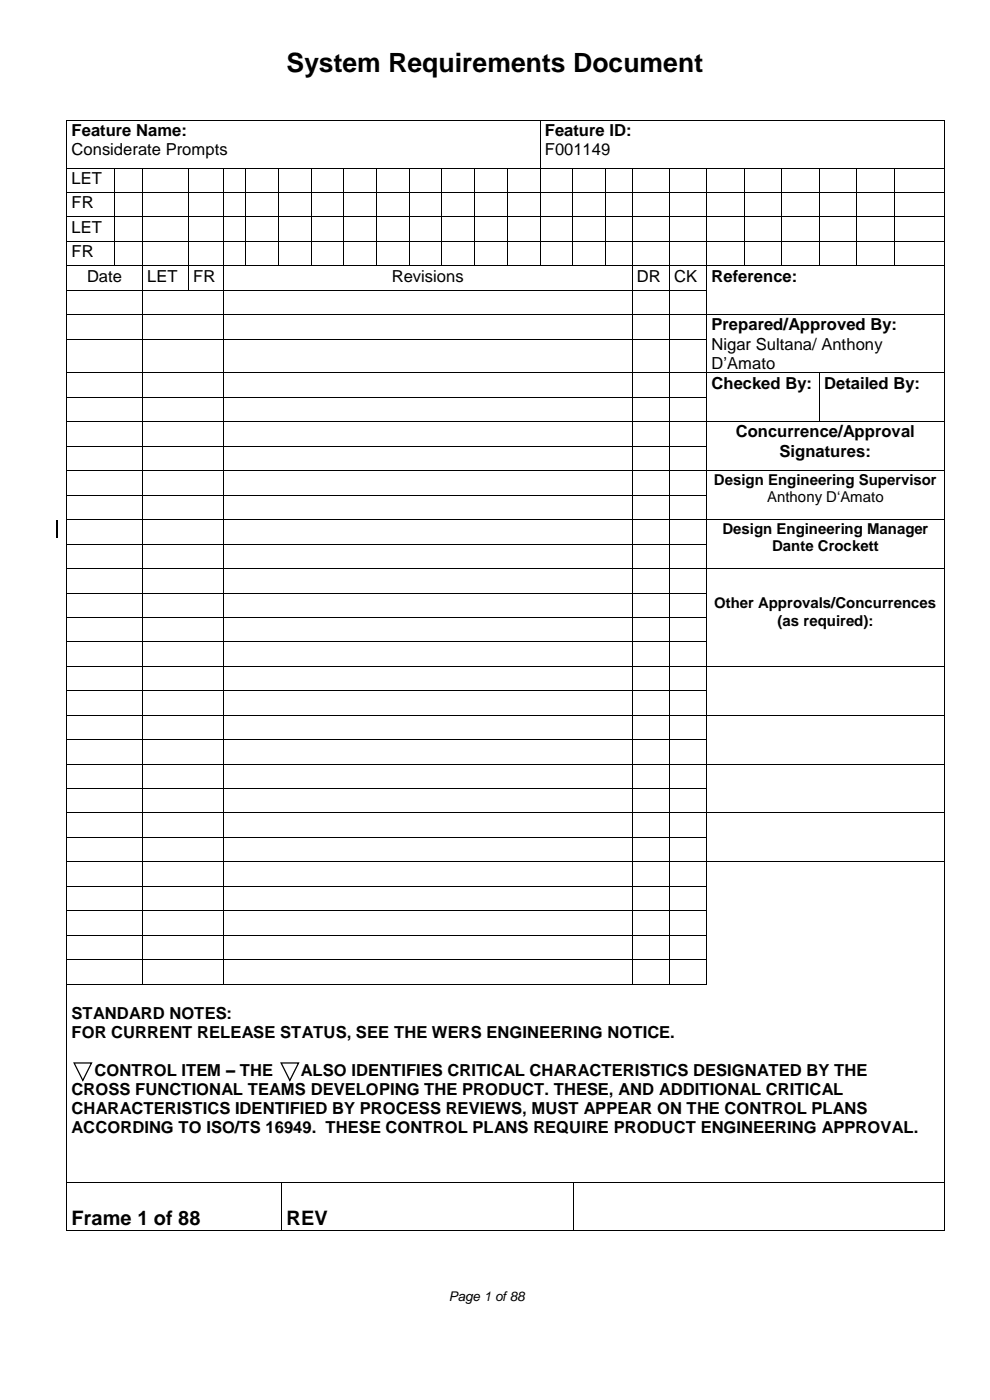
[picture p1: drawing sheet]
<svg xmlns="http://www.w3.org/2000/svg" width="210mm" height="297mm" viewBox="0 0 210 297" stroke-linecap="round" stroke-linejoin="round" font-family="sans-serif">
<g fill="#000">
<path d="M14.1 25.4h.2v.2h-.2z" fill-rule="evenodd"/>
<path d="M14.1 25.4h.2v.2h-.2z" fill-rule="evenodd"/>
<path d="M14.1 35.6h.2v.1h-.2z" fill-rule="evenodd"/>
<path d="M24.3 35.6h.2v.1h-.2z" fill-rule="evenodd"/>
<path d="M30.1 35.6h.2v.1h-.2z" fill-rule="evenodd"/>
<path d="M39.9 35.6h.2v.1h-.2z" fill-rule="evenodd"/>
<path d="M47.3 35.6h.2v.1h-.2z" fill-rule="evenodd"/>
<path d="M52.1 35.6h.1v.1h-.1z" fill-rule="evenodd"/>
<path d="M59 35.6h.2v.1h-.2z" fill-rule="evenodd"/>
<path d="M65.9 35.6h.2v.1h-.2z" fill-rule="evenodd"/>
<path d="M72.9 35.6h.1v.1h-.1z" fill-rule="evenodd"/>
<path d="M79.8 35.6h.2v.1h-.2z" fill-rule="evenodd"/>
<path d="M86.8 35.6h.1v.1h-.1z" fill-rule="evenodd"/>
<path d="M93.7 35.6h.1v.1h-.1z" fill-rule="evenodd"/>
<path d="M100.6 35.6h.2v.1h-.2z" fill-rule="evenodd"/>
<path d="M107.6 35.6h.1v.1h-.1z" fill-rule="evenodd"/>
<path d="M114.5 25.4h.2v.2h-.2z" fill-rule="evenodd"/>
<path d="M114.5 35.6h.2v.1h-.2z" fill-rule="evenodd"/>
<path d="M121.4 35.6h.2v.1h-.2z" fill-rule="evenodd"/>
<path d="M128.3 35.6h.2v.1h-.2z" fill-rule="evenodd"/>
<path d="M134 35.6h.2v.1h-.2z" fill-rule="evenodd"/>
<path d="M141.9 35.6h.2v.1h-.2z" fill-rule="evenodd"/>
<path d="M149.9 35.6h.2v.1h-.2z" fill-rule="evenodd"/>
<path d="M157.8 35.6h.2v.1h-.2z" fill-rule="evenodd"/>
<path d="M165.8 35.6h.1v.1h-.1z" fill-rule="evenodd"/>
<path d="M173.7 35.6h.2v.1h-.2z" fill-rule="evenodd"/>
<path d="M181.7 35.6h.2v.1h-.2z" fill-rule="evenodd"/>
<path d="M189.7 35.6h.1v.1h-.1z" fill-rule="evenodd"/>
<path d="M200.2 25.4h.2v.2h-.2z" fill-rule="evenodd"/>
<path d="M200.2 25.4h.2v.2h-.2z" fill-rule="evenodd"/>
<path d="M200.2 35.6h.2v.1h-.2z" fill-rule="evenodd"/>
<path d="M14.1 40.8h.2v.1h-.2z" fill-rule="evenodd"/>
<path d="M14.1 45.9h.2v.2h-.2z" fill-rule="evenodd"/>
<path d="M14.1 51.1h.2v.2h-.2z" fill-rule="evenodd"/>
<path d="M14.1 56.3h.2v.2h-.2z" fill-rule="evenodd"/>
<path d="M24.3 40.8h.2v.1h-.2z" fill-rule="evenodd"/>
<path d="M24.3 45.9h.2v.2h-.2z" fill-rule="evenodd"/>
<path d="M24.3 51.1h.2v.2h-.2z" fill-rule="evenodd"/>
<path d="M24.3 56.3h.2v.2h-.2z" fill-rule="evenodd"/>
<path d="M30.1 40.8h.2v.1h-.2z" fill-rule="evenodd"/>
<path d="M30.1 45.9h.2v.2h-.2z" fill-rule="evenodd"/>
<path d="M30.1 51.1h.2v.2h-.2z" fill-rule="evenodd"/>
<path d="M30.1 56.3h.2v.2h-.2z" fill-rule="evenodd"/>
<path d="M39.9 40.8h.2v.1h-.2z" fill-rule="evenodd"/>
<path d="M39.9 45.9h.2v.2h-.2z" fill-rule="evenodd"/>
<path d="M39.9 51.1h.2v.2h-.2z" fill-rule="evenodd"/>
<path d="M39.9 56.3h.2v.2h-.2z" fill-rule="evenodd"/>
<path d="M47.3 40.8h.2v.1h-.2z" fill-rule="evenodd"/>
<path d="M47.3 45.9h.2v.2h-.2z" fill-rule="evenodd"/>
<path d="M47.3 51.1h.2v.2h-.2z" fill-rule="evenodd"/>
<path d="M47.3 56.3h.2v.2h-.2z" fill-rule="evenodd"/>
<path d="M52.1 40.8h.1v.1h-.1z" fill-rule="evenodd"/>
<path d="M52.1 45.9h.1v.2h-.1z" fill-rule="evenodd"/>
<path d="M52.1 51.1h.1v.2h-.1z" fill-rule="evenodd"/>
<path d="M52.1 56.3h.1v.2h-.1z" fill-rule="evenodd"/>
<path d="M59 40.8h.2v.1h-.2z" fill-rule="evenodd"/>
<path d="M59 45.9h.2v.2h-.2z" fill-rule="evenodd"/>
<path d="M59 51.1h.2v.2h-.2z" fill-rule="evenodd"/>
<path d="M59 56.3h.2v.2h-.2z" fill-rule="evenodd"/>
<path d="M65.9 40.8h.2v.1h-.2z" fill-rule="evenodd"/>
<path d="M65.9 45.9h.2v.2h-.2z" fill-rule="evenodd"/>
<path d="M65.9 51.1h.2v.2h-.2z" fill-rule="evenodd"/>
<path d="M65.9 56.3h.2v.2h-.2z" fill-rule="evenodd"/>
<path d="M72.9 40.8h.1v.1h-.1z" fill-rule="evenodd"/>
<path d="M72.9 45.9h.1v.2h-.1z" fill-rule="evenodd"/>
<path d="M72.9 51.1h.1v.2h-.1z" fill-rule="evenodd"/>
<path d="M72.9 56.3h.1v.2h-.1z" fill-rule="evenodd"/>
<path d="M79.8 40.8h.2v.1h-.2z" fill-rule="evenodd"/>
<path d="M79.8 45.9h.2v.2h-.2z" fill-rule="evenodd"/>
<path d="M79.8 51.1h.2v.2h-.2z" fill-rule="evenodd"/>
<path d="M79.8 56.3h.2v.2h-.2z" fill-rule="evenodd"/>
<path d="M86.8 40.8h.1v.1h-.1z" fill-rule="evenodd"/>
<path d="M86.8 45.9h.1v.2h-.1z" fill-rule="evenodd"/>
<path d="M86.8 51.1h.1v.2h-.1z" fill-rule="evenodd"/>
<path d="M86.8 56.3h.1v.2h-.1z" fill-rule="evenodd"/>
<path d="M93.7 40.8h.1v.1h-.1z" fill-rule="evenodd"/>
<path d="M93.7 45.9h.1v.2h-.1z" fill-rule="evenodd"/>
<path d="M93.7 51.1h.1v.2h-.1z" fill-rule="evenodd"/>
<path d="M93.7 56.3h.1v.2h-.1z" fill-rule="evenodd"/>
<path d="M100.6 40.8h.2v.1h-.2z" fill-rule="evenodd"/>
<path d="M100.6 45.9h.2v.2h-.2z" fill-rule="evenodd"/>
<path d="M100.6 51.1h.2v.2h-.2z" fill-rule="evenodd"/>
<path d="M100.6 56.3h.2v.2h-.2z" fill-rule="evenodd"/>
<path d="M107.6 40.8h.1v.1h-.1z" fill-rule="evenodd"/>
<path d="M107.6 45.9h.1v.2h-.1z" fill-rule="evenodd"/>
<path d="M107.6 51.1h.1v.2h-.1z" fill-rule="evenodd"/>
<path d="M107.6 56.3h.1v.2h-.1z" fill-rule="evenodd"/>
<path d="M114.5 40.8h.2v.1h-.2z" fill-rule="evenodd"/>
<path d="M114.5 45.9h.2v.2h-.2z" fill-rule="evenodd"/>
<path d="M114.5 51.1h.2v.2h-.2z" fill-rule="evenodd"/>
<path d="M114.5 56.3h.2v.2h-.2z" fill-rule="evenodd"/>
<path d="M121.4 40.8h.2v.1h-.2z" fill-rule="evenodd"/>
<path d="M121.4 45.9h.2v.2h-.2z" fill-rule="evenodd"/>
<path d="M121.4 51.1h.2v.2h-.2z" fill-rule="evenodd"/>
<path d="M121.4 56.3h.2v.2h-.2z" fill-rule="evenodd"/>
<path d="M128.3 40.8h.2v.1h-.2z" fill-rule="evenodd"/>
<path d="M128.3 45.9h.2v.2h-.2z" fill-rule="evenodd"/>
<path d="M128.3 51.1h.2v.2h-.2z" fill-rule="evenodd"/>
<path d="M128.3 56.3h.2v.2h-.2z" fill-rule="evenodd"/>
<path d="M134 40.8h.2v.1h-.2z" fill-rule="evenodd"/>
<path d="M134 45.9h.2v.2h-.2z" fill-rule="evenodd"/>
<path d="M134 51.1h.2v.2h-.2z" fill-rule="evenodd"/>
<path d="M134 56.3h.2v.2h-.2z" fill-rule="evenodd"/>
<path d="M141.9 40.8h.2v.1h-.2z" fill-rule="evenodd"/>
<path d="M141.9 45.9h.2v.2h-.2z" fill-rule="evenodd"/>
<path d="M141.9 51.1h.2v.2h-.2z" fill-rule="evenodd"/>
<path d="M141.9 56.3h.2v.2h-.2z" fill-rule="evenodd"/>
<path d="M149.9 40.8h.2v.1h-.2z" fill-rule="evenodd"/>
<path d="M149.9 45.9h.2v.2h-.2z" fill-rule="evenodd"/>
<path d="M149.9 51.1h.2v.2h-.2z" fill-rule="evenodd"/>
<path d="M149.9 56.3h.2v.2h-.2z" fill-rule="evenodd"/>
<path d="M157.8 40.8h.2v.1h-.2z" fill-rule="evenodd"/>
<path d="M157.8 45.9h.2v.2h-.2z" fill-rule="evenodd"/>
<path d="M157.8 51.1h.2v.2h-.2z" fill-rule="evenodd"/>
<path d="M157.8 56.3h.2v.2h-.2z" fill-rule="evenodd"/>
<path d="M165.8 40.8h.1v.1h-.1z" fill-rule="evenodd"/>
<path d="M165.8 45.9h.1v.2h-.1z" fill-rule="evenodd"/>
<path d="M165.8 51.1h.1v.2h-.1z" fill-rule="evenodd"/>
<path d="M165.8 56.3h.1v.2h-.1z" fill-rule="evenodd"/>
<path d="M173.7 40.8h.2v.1h-.2z" fill-rule="evenodd"/>
<path d="M173.7 45.9h.2v.2h-.2z" fill-rule="evenodd"/>
<path d="M173.7 51.1h.2v.2h-.2z" fill-rule="evenodd"/>
<path d="M173.7 56.3h.2v.2h-.2z" fill-rule="evenodd"/>
<path d="M181.7 40.8h.2v.1h-.2z" fill-rule="evenodd"/>
<path d="M181.7 45.9h.2v.2h-.2z" fill-rule="evenodd"/>
<path d="M181.7 51.1h.2v.2h-.2z" fill-rule="evenodd"/>
<path d="M181.7 56.3h.2v.2h-.2z" fill-rule="evenodd"/>
<path d="M189.7 40.8h.1v.1h-.1z" fill-rule="evenodd"/>
<path d="M189.7 45.9h.1v.2h-.1z" fill-rule="evenodd"/>
<path d="M189.7 51.1h.1v.2h-.1z" fill-rule="evenodd"/>
<path d="M189.7 56.3h.1v.2h-.1z" fill-rule="evenodd"/>
<path d="M200.2 40.8h.2v.1h-.2z" fill-rule="evenodd"/>
<path d="M200.2 45.9h.2v.2h-.2z" fill-rule="evenodd"/>
<path d="M200.2 51.1h.2v.2h-.2z" fill-rule="evenodd"/>
<path d="M200.2 56.3h.2v.2h-.2z" fill-rule="evenodd"/>
<path d="M14.1 61.5h.2v.2h-.2z" fill-rule="evenodd"/>
<path d="M14.1 66.7h.2v.2h-.2z" fill-rule="evenodd"/>
<path d="M14.1 71.9h.2v.2h-.2z" fill-rule="evenodd"/>
<path d="M14.1 79h.2v.2h-.2z" fill-rule="evenodd"/>
<path d="M30.1 61.5h.2v.2h-.2z" fill-rule="evenodd"/>
<path d="M30.1 66.7h.2v.2h-.2z" fill-rule="evenodd"/>
<path d="M30.1 71.9h.2v.2h-.2z" fill-rule="evenodd"/>
<path d="M30.1 79h.2v.2h-.2z" fill-rule="evenodd"/>
<path d="M39.9 61.5h.2v.2h-.2z" fill-rule="evenodd"/>
<path d="M47.3 61.5h.2v.2h-.2z" fill-rule="evenodd"/>
<path d="M47.3 66.7h.2v.2h-.2z" fill-rule="evenodd"/>
<path d="M47.3 71.9h.2v.2h-.2z" fill-rule="evenodd"/>
<path d="M47.3 79h.2v.2h-.2z" fill-rule="evenodd"/>
<path d="M134 61.5h.2v.2h-.2z" fill-rule="evenodd"/>
<path d="M134 66.7h.2v.2h-.2z" fill-rule="evenodd"/>
<path d="M134 71.9h.2v.2h-.2z" fill-rule="evenodd"/>
<path d="M134 79h.2v.2h-.2z" fill-rule="evenodd"/>
<path d="M141.9 61.5h.2v.2h-.2z" fill-rule="evenodd"/>
<path d="M141.9 66.7h.2v.2h-.2z" fill-rule="evenodd"/>
<path d="M141.9 71.9h.2v.2h-.2z" fill-rule="evenodd"/>
<path d="M141.9 79h.2v.2h-.2z" fill-rule="evenodd"/>
<path d="M149.9 61.5h.2v.2h-.2z" fill-rule="evenodd"/>
<path d="M149.9 66.7h.2v.2h-.2z" fill-rule="evenodd"/>
<path d="M149.9 71.9h.2v.2h-.2z" fill-rule="evenodd"/>
<path d="M149.9 79h.2v.2h-.2z" fill-rule="evenodd"/>
<path d="M173.7 79h.2v.2h-.2z" fill-rule="evenodd"/>
<path d="M200.2 61.5h.2v.2h-.2z" fill-rule="evenodd"/>
<path d="M200.2 66.7h.2v.2h-.2z" fill-rule="evenodd"/>
<path d="M200.2 71.9h.2v.2h-.2z" fill-rule="evenodd"/>
<path d="M200.2 79h.2v.2h-.2z" fill-rule="evenodd"/>
<path d="M14.1 84.3h.2v.1h-.2z" fill-rule="evenodd"/>
<path d="M14.1 89.4h.2v.2h-.2z" fill-rule="evenodd"/>
<path d="M14.1 94.6h.2v.2h-.2z" fill-rule="evenodd"/>
<path d="M14.1 99.8h.2v.2h-.2z" fill-rule="evenodd"/>
<path d="M30.1 84.3h.2v.1h-.2z" fill-rule="evenodd"/>
<path d="M30.1 89.4h.2v.2h-.2z" fill-rule="evenodd"/>
<path d="M30.1 94.6h.2v.2h-.2z" fill-rule="evenodd"/>
<path d="M30.1 99.8h.2v.2h-.2z" fill-rule="evenodd"/>
<path d="M47.3 84.3h.2v.1h-.2z" fill-rule="evenodd"/>
<path d="M47.3 89.4h.2v.2h-.2z" fill-rule="evenodd"/>
<path d="M47.3 94.6h.2v.2h-.2z" fill-rule="evenodd"/>
<path d="M47.3 99.8h.2v.2h-.2z" fill-rule="evenodd"/>
<path d="M134 84.3h.2v.1h-.2z" fill-rule="evenodd"/>
<path d="M134 89.4h.2v.2h-.2z" fill-rule="evenodd"/>
<path d="M134 94.6h.2v.2h-.2z" fill-rule="evenodd"/>
<path d="M134 99.8h.2v.2h-.2z" fill-rule="evenodd"/>
<path d="M141.9 84.3h.2v.1h-.2z" fill-rule="evenodd"/>
<path d="M141.9 89.4h.2v.2h-.2z" fill-rule="evenodd"/>
<path d="M141.9 94.6h.2v.2h-.2z" fill-rule="evenodd"/>
<path d="M141.9 99.8h.2v.2h-.2z" fill-rule="evenodd"/>
<path d="M149.9 84.3h.2v.1h-.2z" fill-rule="evenodd"/>
<path d="M149.9 89.4h.2v.2h-.2z" fill-rule="evenodd"/>
<path d="M149.9 94.6h.2v.2h-.2z" fill-rule="evenodd"/>
<path d="M149.9 99.8h.2v.2h-.2z" fill-rule="evenodd"/>
<path d="M173.7 84.3h.2v.1h-.2z" fill-rule="evenodd"/>
<path d="M173.7 89.4h.2v.2h-.2z" fill-rule="evenodd"/>
<path d="M200.2 84.3h.2v.1h-.2z" fill-rule="evenodd"/>
<path d="M200.2 89.4h.2v.2h-.2z" fill-rule="evenodd"/>
<path d="M200.2 94.6h.2v.2h-.2z" fill-rule="evenodd"/>
<path d="M200.2 99.8h.2v.2h-.2z" fill-rule="evenodd"/>
<path d="M14.1 105h.2v.2h-.2z" fill-rule="evenodd"/>
<path d="M14.1 110.2h.2v.1h-.2z" fill-rule="evenodd"/>
<path d="M14.1 115.4h.2v.1h-.2z" fill-rule="evenodd"/>
<path d="M30.1 105h.2v.2h-.2z" fill-rule="evenodd"/>
<path d="M30.1 110.2h.2v.1h-.2z" fill-rule="evenodd"/>
<path d="M30.1 115.4h.2v.1h-.2z" fill-rule="evenodd"/>
<path d="M47.3 105h.2v.2h-.2z" fill-rule="evenodd"/>
<path d="M47.3 110.2h.2v.1h-.2z" fill-rule="evenodd"/>
<path d="M47.3 115.4h.2v.1h-.2z" fill-rule="evenodd"/>
<path d="M134 105h.2v.2h-.2z" fill-rule="evenodd"/>
<path d="M134 110.2h.2v.1h-.2z" fill-rule="evenodd"/>
<path d="M134 115.4h.2v.1h-.2z" fill-rule="evenodd"/>
<path d="M141.9 105h.2v.2h-.2z" fill-rule="evenodd"/>
<path d="M141.9 110.2h.2v.1h-.2z" fill-rule="evenodd"/>
<path d="M141.9 115.4h.2v.1h-.2z" fill-rule="evenodd"/>
<path d="M149.9 105h.2v.2h-.2z" fill-rule="evenodd"/>
<path d="M149.9 110.2h.2v.1h-.2z" fill-rule="evenodd"/>
<path d="M149.9 115.4h.2v.1h-.2z" fill-rule="evenodd"/>
<path d="M200.2 105h.2v.2h-.2z" fill-rule="evenodd"/>
<path d="M200.2 110.2h.2v.1h-.2z" fill-rule="evenodd"/>
<path d="M200.2 115.4h.2v.1h-.2z" fill-rule="evenodd"/>
<path d="M14.1 120.5h.2v.2h-.2z" fill-rule="evenodd"/>
<path d="M14.1 125.7h.2v.2h-.2z" fill-rule="evenodd"/>
<path d="M14.1 130.9h.2v.2h-.2z" fill-rule="evenodd"/>
<path d="M14.1 136.1h.2v.2h-.2z" fill-rule="evenodd"/>
<path d="M30.1 120.5h.2v.2h-.2z" fill-rule="evenodd"/>
<path d="M30.1 125.7h.2v.2h-.2z" fill-rule="evenodd"/>
<path d="M30.1 130.9h.2v.2h-.2z" fill-rule="evenodd"/>
<path d="M30.1 136.1h.2v.2h-.2z" fill-rule="evenodd"/>
<path d="M47.3 120.5h.2v.2h-.2z" fill-rule="evenodd"/>
<path d="M47.3 125.7h.2v.2h-.2z" fill-rule="evenodd"/>
<path d="M47.3 130.9h.2v.2h-.2z" fill-rule="evenodd"/>
<path d="M47.3 136.1h.2v.2h-.2z" fill-rule="evenodd"/>
<path d="M134 120.5h.2v.2h-.2z" fill-rule="evenodd"/>
<path d="M134 125.7h.2v.2h-.2z" fill-rule="evenodd"/>
<path d="M134 130.9h.2v.2h-.2z" fill-rule="evenodd"/>
<path d="M134 136.1h.2v.2h-.2z" fill-rule="evenodd"/>
<path d="M141.9 120.5h.2v.2h-.2z" fill-rule="evenodd"/>
<path d="M141.9 125.7h.2v.2h-.2z" fill-rule="evenodd"/>
<path d="M141.9 130.9h.2v.2h-.2z" fill-rule="evenodd"/>
<path d="M141.9 136.1h.2v.2h-.2z" fill-rule="evenodd"/>
<path d="M149.9 120.5h.2v.2h-.2z" fill-rule="evenodd"/>
<path d="M149.9 125.7h.2v.2h-.2z" fill-rule="evenodd"/>
<path d="M149.9 130.9h.2v.2h-.2z" fill-rule="evenodd"/>
<path d="M149.9 136.1h.2v.2h-.2z" fill-rule="evenodd"/>
<path d="M200.2 120.5h.2v.2h-.2z" fill-rule="evenodd"/>
<path d="M200.2 125.7h.2v.2h-.2z" fill-rule="evenodd"/>
<path d="M200.2 130.9h.2v.2h-.2z" fill-rule="evenodd"/>
<path d="M200.2 136.1h.2v.2h-.2z" fill-rule="evenodd"/>
<path d="M14.1 141.3h.2v.2h-.2z" fill-rule="evenodd"/>
<path d="M14.1 146.5h.2v.2h-.2z" fill-rule="evenodd"/>
<path d="M14.1 151.7h.2v.1h-.2z" fill-rule="evenodd"/>
<path d="M14.1 156.9h.2v.1h-.2z" fill-rule="evenodd"/>
<path d="M30.1 141.3h.2v.2h-.2z" fill-rule="evenodd"/>
<path d="M30.1 146.5h.2v.2h-.2z" fill-rule="evenodd"/>
<path d="M30.1 151.7h.2v.1h-.2z" fill-rule="evenodd"/>
<path d="M30.1 156.9h.2v.1h-.2z" fill-rule="evenodd"/>
<path d="M47.3 141.3h.2v.2h-.2z" fill-rule="evenodd"/>
<path d="M47.3 146.5h.2v.2h-.2z" fill-rule="evenodd"/>
<path d="M47.3 151.7h.2v.1h-.2z" fill-rule="evenodd"/>
<path d="M47.3 156.9h.2v.1h-.2z" fill-rule="evenodd"/>
<path d="M134 141.3h.2v.2h-.2z" fill-rule="evenodd"/>
<path d="M134 146.5h.2v.2h-.2z" fill-rule="evenodd"/>
<path d="M134 151.7h.2v.1h-.2z" fill-rule="evenodd"/>
<path d="M134 156.9h.2v.1h-.2z" fill-rule="evenodd"/>
<path d="M141.9 141.3h.2v.2h-.2z" fill-rule="evenodd"/>
<path d="M141.9 146.5h.2v.2h-.2z" fill-rule="evenodd"/>
<path d="M141.9 151.7h.2v.1h-.2z" fill-rule="evenodd"/>
<path d="M141.9 156.9h.2v.1h-.2z" fill-rule="evenodd"/>
<path d="M149.9 141.3h.2v.2h-.2z" fill-rule="evenodd"/>
<path d="M149.9 146.5h.2v.2h-.2z" fill-rule="evenodd"/>
<path d="M149.9 151.7h.2v.1h-.2z" fill-rule="evenodd"/>
<path d="M149.9 156.9h.2v.1h-.2z" fill-rule="evenodd"/>
<path d="M200.2 141.3h.2v.2h-.2z" fill-rule="evenodd"/>
<path d="M200.2 146.5h.2v.2h-.2z" fill-rule="evenodd"/>
<path d="M200.2 151.7h.2v.1h-.2z" fill-rule="evenodd"/>
<path d="M200.2 156.9h.2v.1h-.2z" fill-rule="evenodd"/>
<path d="M14.1 162h.2v.2h-.2z" fill-rule="evenodd"/>
<path d="M14.1 167.2h.2v.2h-.2z" fill-rule="evenodd"/>
<path d="M14.1 172.4h.2v.2h-.2z" fill-rule="evenodd"/>
<path d="M14.1 177.6h.2v.2h-.2z" fill-rule="evenodd"/>
<path d="M30.1 162h.2v.2h-.2z" fill-rule="evenodd"/>
<path d="M30.1 167.2h.2v.2h-.2z" fill-rule="evenodd"/>
<path d="M30.1 172.4h.2v.2h-.2z" fill-rule="evenodd"/>
<path d="M30.1 177.6h.2v.2h-.2z" fill-rule="evenodd"/>
<path d="M47.3 162h.2v.2h-.2z" fill-rule="evenodd"/>
<path d="M47.3 167.2h.2v.2h-.2z" fill-rule="evenodd"/>
<path d="M47.3 172.4h.2v.2h-.2z" fill-rule="evenodd"/>
<path d="M47.3 177.6h.2v.2h-.2z" fill-rule="evenodd"/>
<path d="M134 162h.2v.2h-.2z" fill-rule="evenodd"/>
<path d="M134 167.2h.2v.2h-.2z" fill-rule="evenodd"/>
<path d="M134 172.4h.2v.2h-.2z" fill-rule="evenodd"/>
<path d="M134 177.6h.2v.2h-.2z" fill-rule="evenodd"/>
<path d="M141.9 162h.2v.2h-.2z" fill-rule="evenodd"/>
<path d="M141.9 167.2h.2v.2h-.2z" fill-rule="evenodd"/>
<path d="M141.9 172.4h.2v.2h-.2z" fill-rule="evenodd"/>
<path d="M141.9 177.6h.2v.2h-.2z" fill-rule="evenodd"/>
<path d="M149.9 162h.2v.2h-.2z" fill-rule="evenodd"/>
<path d="M149.9 167.2h.2v.2h-.2z" fill-rule="evenodd"/>
<path d="M149.9 172.4h.2v.2h-.2z" fill-rule="evenodd"/>
<path d="M149.9 177.6h.2v.2h-.2z" fill-rule="evenodd"/>
<path d="M200.2 162h.2v.2h-.2z" fill-rule="evenodd"/>
<path d="M200.2 167.2h.2v.2h-.2z" fill-rule="evenodd"/>
<path d="M200.2 172.4h.2v.2h-.2z" fill-rule="evenodd"/>
<path d="M200.2 177.6h.2v.2h-.2z" fill-rule="evenodd"/>
<path d="M14.1 182.8h.2v.1h-.2z" fill-rule="evenodd"/>
<path d="M14.1 188h.2v.2h-.2z" fill-rule="evenodd"/>
<path d="M14.1 193.2h.2v.1h-.2z" fill-rule="evenodd"/>
<path d="M14.1 198.4h.2v.1h-.2z" fill-rule="evenodd"/>
<path d="M30.1 182.8h.2v.1h-.2z" fill-rule="evenodd"/>
<path d="M30.1 188h.2v.2h-.2z" fill-rule="evenodd"/>
<path d="M30.1 193.2h.2v.1h-.2z" fill-rule="evenodd"/>
<path d="M30.1 198.4h.2v.1h-.2z" fill-rule="evenodd"/>
<path d="M47.3 182.8h.2v.1h-.2z" fill-rule="evenodd"/>
<path d="M47.3 188h.2v.2h-.2z" fill-rule="evenodd"/>
<path d="M47.3 193.2h.2v.1h-.2z" fill-rule="evenodd"/>
<path d="M47.3 198.4h.2v.1h-.2z" fill-rule="evenodd"/>
<path d="M134 182.8h.2v.1h-.2z" fill-rule="evenodd"/>
<path d="M134 188h.2v.2h-.2z" fill-rule="evenodd"/>
<path d="M134 193.2h.2v.1h-.2z" fill-rule="evenodd"/>
<path d="M134 198.4h.2v.1h-.2z" fill-rule="evenodd"/>
<path d="M141.9 182.8h.2v.1h-.2z" fill-rule="evenodd"/>
<path d="M141.9 188h.2v.2h-.2z" fill-rule="evenodd"/>
<path d="M141.9 193.2h.2v.1h-.2z" fill-rule="evenodd"/>
<path d="M141.9 198.4h.2v.1h-.2z" fill-rule="evenodd"/>
<path d="M149.9 182.8h.2v.1h-.2z" fill-rule="evenodd"/>
<path d="M149.9 188h.2v.2h-.2z" fill-rule="evenodd"/>
<path d="M149.9 193.2h.2v.1h-.2z" fill-rule="evenodd"/>
<path d="M149.9 198.4h.2v.1h-.2z" fill-rule="evenodd"/>
<path d="M200.2 182.8h.2v.1h-.2z" fill-rule="evenodd"/>
<path d="M200.2 188h.2v.2h-.2z" fill-rule="evenodd"/>
<path d="M200.2 193.2h.2v.1h-.2z" fill-rule="evenodd"/>
<path d="M200.2 198.4h.2v.1h-.2z" fill-rule="evenodd"/>
<path d="M14.1 203.5h.2v.2h-.2z" fill-rule="evenodd"/>
<path d="M14.1 208.7h.2v.2h-.2z" fill-rule="evenodd"/>
<path d="M30.1 203.5h.2v.2h-.2z" fill-rule="evenodd"/>
<path d="M30.1 208.7h.2v.2h-.2z" fill-rule="evenodd"/>
<path d="M47.3 203.5h.2v.2h-.2z" fill-rule="evenodd"/>
<path d="M47.3 208.7h.2v.2h-.2z" fill-rule="evenodd"/>
<path d="M134 203.5h.2v.2h-.2z" fill-rule="evenodd"/>
<path d="M134 208.7h.2v.2h-.2z" fill-rule="evenodd"/>
<path d="M141.9 203.5h.2v.2h-.2z" fill-rule="evenodd"/>
<path d="M141.9 208.7h.2v.2h-.2z" fill-rule="evenodd"/>
<path d="M149.9 203.5h.2v.2h-.2z" fill-rule="evenodd"/>
<path d="M149.9 208.7h.2v.2h-.2z" fill-rule="evenodd"/>
<path d="M149.9 208.7h.2v.2h-.2z" fill-rule="evenodd"/>
<path d="M200.2 203.5h.2v.2h-.2z" fill-rule="evenodd"/>
<path d="M200.2 208.7h.2v.2h-.2z" fill-rule="evenodd"/>
<path d="M14.1 250.8h.2v.2h-.2z" fill-rule="evenodd"/>
<path d="M59.7 250.8h.2v.2h-.2z" fill-rule="evenodd"/>
<path d="M121.6 250.8h.2v.2h-.2z" fill-rule="evenodd"/>
<path d="M200.2 250.8h.2v.2h-.2z" fill-rule="evenodd"/>
<path d="M14.1 260.9h.2v.2h-.2z" fill-rule="evenodd"/>
<path d="M14.1 260.9h.2v.2h-.2z" fill-rule="evenodd"/>
<path d="M59.7 260.9h.2v.2h-.2z" fill-rule="evenodd"/>
<path d="M121.6 260.9h.2v.2h-.2z" fill-rule="evenodd"/>
<path d="M200.2 260.9h.2v.2h-.2z" fill-rule="evenodd"/>
<path d="M200.2 260.9h.2v.2h-.2z" fill-rule="evenodd"/>
</g>
<g fill="none" stroke="#000" stroke-width=".21">
<path d="M14.2 25.6v10M14.2 35.7v5.1M14.3 25.5h100.2M14.3 35.7h10M24.4 35.7v5.1M24.5 35.7h5.6M30.2 35.7v5.1M30.3 35.7h9.6M40 35.7v5.1M40.1 35.7h7.2M47.4 35.7v5.1M47.5 35.7h4.6"/>
<path d="M52.2 35.7v5.1M52.2 35.7h6.8M59.1 35.7v5.1M59.2 35.7h6.7M66 35.7v5.1M66.1 35.7h6.8M73 35.7v5.1M73 35.7h6.8M79.9 35.7v5.1M80 35.7h6.8M86.8 35.7v5.1M86.9 35.7h6.8"/>
<path d="M93.7 35.7v5.1M93.8 35.7h6.8M100.7 35.7v5.1M100.8 35.7h6.8M107.6 35.7v5.1M107.7 35.7h6.8M114.6 25.6v10M114.6 35.7v5.1M114.7 25.5h85.5M114.7 35.7h6.7M121.5 35.7v5.1M121.6 35.7h6.7"/>
<path d="M128.4 35.7v5.1M128.5 35.7h5.5M134.1 35.7v5.1M134.2 35.7h7.7M142 35.7v5.1M142.1 35.7h7.8M150 35.7v5.1M150.1 35.7h7.7M157.9 35.7v5.1M158 35.7h7.8M165.9 35.7v5.1M165.9 35.7h7.8"/>
<path d="M173.8 35.7v5.1M173.9 35.7h7.8M181.8 35.7v5.1M181.9 35.7h7.8M189.7 35.7v5.1M189.8 35.7h10.4M200.3 25.6v10M200.3 35.7v5.1M14.2 40.9v5M14.2 46.1v5M14.2 51.3v5M14.2 56.5v5"/>
<path d="M14.3 40.9h10M14.3 46h10M14.3 51.2h10M14.3 56.4h10M24.4 40.9v5M24.4 46.1v5M24.4 51.3v5M24.5 40.9h5.6M24.5 46h5.6M24.5 51.2h5.6M24.5 56.4h5.6M30.2 40.9v5"/>
<path d="M30.2 46.1v5M30.2 51.3v5M30.2 56.5v5M30.3 40.9h9.6M30.3 46h9.6M30.3 51.2h9.6M30.3 56.4h9.6M40 40.9v5M40 46.1v5M40 51.3v5M40 56.5v5M40.1 40.9h7.2"/>
<path d="M40.1 46h7.2M40.1 51.2h7.2M40.1 56.4h7.2M47.4 40.9v5M47.4 46.1v5M47.4 51.3v5M47.4 56.5v5M47.5 40.9h4.6M47.5 46h4.6M47.5 51.2h4.6M47.5 56.4h4.6M52.2 40.9v5"/>
<path d="M52.2 46.1v5M52.2 51.3v5M52.2 40.9h6.8M52.2 46h6.8M52.2 51.2h6.8M52.2 56.4h6.8M59.1 40.9v5M59.1 46.1v5M59.1 51.3v5M59.2 40.9h6.7M59.2 46h6.7M59.2 51.2h6.7"/>
<path d="M59.2 56.4h6.7M66 40.9v5M66 46.1v5M66 51.3v5M66.1 40.9h6.8M66.1 46h6.8M66.1 51.2h6.8M66.1 56.4h6.8M73 40.9v5M73 46.1v5M73 51.3v5M73 40.9h6.8"/>
<path d="M73 46h6.8M73 51.2h6.8M73 56.4h6.8M79.9 40.9v5M79.9 46.1v5M79.9 51.3v5M80 40.9h6.8M80 46h6.8M80 51.2h6.8M80 56.4h6.8M86.8 40.9v5M86.8 46.1v5"/>
<path d="M86.8 51.3v5M86.9 40.9h6.8M86.9 46h6.8M86.9 51.2h6.8M86.9 56.4h6.8M93.7 40.9v5M93.7 46.1v5M93.7 51.3v5M93.8 40.9h6.8M93.8 46h6.8M93.8 51.2h6.8M93.8 56.4h6.8"/>
<path d="M100.7 40.9v5M100.7 46.1v5M100.7 51.3v5M100.8 40.9h6.8M100.8 46h6.8M100.8 51.2h6.8M100.8 56.4h6.8M107.6 40.9v5M107.6 46.1v5M107.6 51.3v5M107.7 40.9h6.8M107.7 46h6.8"/>
<path d="M107.7 51.2h6.8M107.7 56.4h6.8M114.6 40.9v5M114.6 46.1v5M114.6 51.3v5M114.7 40.9h6.7M114.7 46h6.7M114.7 51.2h6.7M114.7 56.4h6.7M121.5 40.9v5M121.5 46.1v5M121.5 51.3v5"/>
<path d="M121.6 40.9h6.7M121.6 46h6.7M121.6 51.2h6.7M121.6 56.4h6.7M128.4 40.9v5M128.4 46.1v5M128.4 51.3v5M128.5 40.9h5.5M128.5 46h5.5M128.5 51.2h5.5M128.5 56.4h5.5M134.1 40.9v5"/>
<path d="M134.1 46.1v5M134.1 51.3v5M134.1 56.5v5M134.2 40.9h7.7M134.2 46h7.7M134.2 51.2h7.7M134.2 56.4h7.7M142 40.9v5M142 46.1v5M142 51.3v5M142 56.5v5M142.1 40.9h7.8"/>
<path d="M142.1 46h7.8M142.1 51.2h7.8M142.1 56.4h7.8M150 40.9v5M150 46.1v5M150 51.3v5M150 56.5v5M150.1 40.9h7.7M150.1 46h7.7M150.1 51.2h7.7M150.1 56.4h7.7M157.9 40.9v5"/>
<path d="M157.9 46.1v5M157.9 51.3v5M158 40.9h7.8M158 46h7.8M158 51.2h7.8M158 56.4h7.8M165.9 40.9v5M165.9 46.1v5M165.9 51.3v5M165.9 40.9h7.8M165.9 46h7.8M165.9 51.2h7.8"/>
<path d="M165.9 56.4h7.8M173.8 40.9v5M173.8 46.1v5M173.8 51.3v5M173.9 40.9h7.8M173.9 46h7.8M173.9 51.2h7.8M173.9 56.4h7.8M181.8 40.9v5M181.8 46.1v5M181.8 51.3v5M181.9 40.9h7.8"/>
<path d="M181.9 46h7.8M181.9 51.2h7.8M181.9 56.4h7.8M189.7 40.9v5M189.7 46.1v5M189.7 51.3v5M189.8 40.9h10.4M189.8 46h10.4M189.8 51.2h10.4M189.8 56.4h10.4M200.3 40.9v5M200.3 46.1v5"/>
<path d="M200.3 51.3v5M200.3 56.5v5M14.2 61.7v5M14.2 66.9v5M14.2 72.1v6.9M14.2 79.2v5.1M14.3 61.6h15.8M14.3 66.8h15.8M14.3 72h15.8M14.3 79.1h15.8M30.2 61.7v5M30.2 66.9v5"/>
<path d="M30.2 72.1v6.9M30.2 79.2v5.1M30.3 61.6h9.6M30.3 66.8h17M30.3 72h17M30.3 79.1h17M40.1 61.6h7.2M47.4 61.7v5M47.4 66.9v5M47.4 72.1v6.9M47.4 79.2v5.1M47.5 61.6h86.5"/>
<path d="M47.5 66.8h86.5M47.5 72h86.5M47.5 79.1h86.5M134.1 61.7v5M134.1 66.9v5M134.1 72.1v6.9M134.1 79.2v5.1M134.2 61.6h7.7M134.2 66.8h7.7M134.2 72h7.7M134.2 79.1h7.7M142 61.7v5"/>
<path d="M142 66.9v5M142 72.1v6.9M142 79.2v5.1M142.1 61.6h7.8M142.1 66.8h7.8M142.1 72h7.8M142.1 79.1h7.8M150 61.7v5M150 66.9v5M150 72.1v6.9M150 79.2v5.1M150.1 66.8h50.1"/>
<path d="M150.1 79.1h23.6M173.8 79.2v5.1M173.9 79.1h26.3M200.3 61.7v5M200.3 66.9v5M200.3 72.1v6.9M200.3 79.2v5.1M14.2 84.4v5M14.2 89.6v5M14.2 94.8v5M14.2 100v5M14.3 84.3h15.8"/>
<path d="M14.3 89.5h15.8M14.3 94.7h15.8M14.3 99.9h15.8M30.2 84.4v5M30.2 89.6v5M30.2 94.8v5M30.2 100v5M30.3 84.3h17M30.3 89.5h17M30.3 94.7h17M30.3 99.9h17M47.4 84.4v5"/>
<path d="M47.4 89.6v5M47.4 94.8v5M47.4 100v5M47.5 84.3h86.5M47.5 89.5h86.5M47.5 94.7h86.5M47.5 99.9h86.5M134.1 84.4v5M134.1 89.6v5M134.1 94.8v5M134.1 100v5M134.2 84.3h7.7"/>
<path d="M134.2 89.5h7.7M134.2 94.7h7.7M134.2 99.9h7.7M142 84.4v5M142 89.6v5M142 94.8v5M142 100v5M142.1 84.3h7.8M142.1 89.5h7.8M142.1 94.7h7.8M142.1 99.9h7.8M150 84.4v5"/>
<path d="M150 89.6v5M150 94.8v5M150 100v5M150.1 89.5h23.6M150.1 99.9h50.1M173.8 84.4v5M173.9 89.5h26.3M200.3 84.4v5M200.3 89.6v5M200.3 94.8v5M200.3 100v5M14.2 105.2v5"/>
<path d="M14.2 110.3v5.1M14.2 115.5v5M14.3 105.1h15.8M14.3 110.3h15.8M14.3 115.5h15.8M30.2 105.2v5M30.2 110.3v5.1M30.2 115.5v5M30.3 105.1h17M30.3 110.3h17M30.3 115.5h17M47.4 105.2v5"/>
<path d="M47.4 110.3v5.1M47.4 115.5v5M47.5 105.1h86.5M47.5 110.3h86.5M47.5 115.5h86.5M134.1 105.2v5M134.1 110.3v5.1M134.1 115.5v5M134.2 105.1h7.7M134.2 110.3h7.7M134.2 115.5h7.7M142 105.2v5"/>
<path d="M142 110.3v5.1M142 115.5v5M142.1 105.1h7.8M142.1 110.3h7.8M142.1 115.5h7.8M150 105.2v5M150 110.3v5.1M150 115.5v5M150.1 110.3h50.1M200.3 105.2v5M200.3 110.3v5.1M200.3 115.5v5"/>
<path d="M14.2 120.7v5M14.2 125.9v5M14.2 131.1v5M14.2 136.3v5M14.3 120.6h15.8M14.3 125.8h15.8M14.3 131h15.8M14.3 136.2h15.8M30.2 120.7v5M30.2 125.9v5M30.2 131.1v5M30.2 136.3v5"/>
<path d="M30.3 120.6h17M30.3 125.8h17M30.3 131h17M30.3 136.2h17M47.4 120.7v5M47.4 125.9v5M47.4 131.1v5M47.4 136.3v5M47.5 120.6h86.5M47.5 125.8h86.5M47.5 131h86.5M47.5 136.2h86.5"/>
<path d="M134.1 120.7v5M134.1 125.9v5M134.1 131.1v5M134.1 136.3v5M134.2 120.6h7.7M134.2 125.8h7.7M134.2 131h7.7M134.2 136.2h7.7M142 120.7v5M142 125.9v5M142 131.1v5M142 136.3v5"/>
<path d="M142.1 120.6h7.8M142.1 125.8h7.8M142.1 131h7.8M142.1 136.2h7.8M150 120.7v5M150 125.9v5M150 131.1v5M150 136.3v5M150.1 120.6h50.1M200.3 120.7v5M200.3 125.9v5M200.3 131.1v5"/>
<path d="M200.3 136.3v5M14.2 141.5v5M14.2 146.7v5M14.2 151.8v5.1M14.2 157v5M14.3 141.4h15.8M14.3 146.6h15.8M14.3 151.7h15.8M14.3 157h15.8M30.2 141.5v5M30.2 146.7v5M30.2 151.8v5.1"/>
<path d="M30.2 157v5M30.3 141.4h17M30.3 146.6h17M30.3 151.7h17M30.3 157h17M47.4 141.5v5M47.4 146.7v5M47.4 151.8v5.1M47.4 157v5M47.5 141.4h86.5M47.5 146.6h86.5M47.5 151.7h86.5"/>
<path d="M47.5 157h86.5M134.1 141.5v5M134.1 146.7v5M134.1 151.8v5.1M134.1 157v5M134.2 141.4h7.7M134.2 146.6h7.7M134.2 151.7h7.7M134.2 157h7.7M142 141.5v5M142 146.7v5M142 151.8v5.1"/>
<path d="M142 157v5M142.1 141.4h7.8M142.1 146.6h7.8M142.1 151.7h7.8M142.1 157h7.8M150 141.5v5M150 146.7v5M150 151.8v5.1M150 157v5M150.1 141.4h50.1M150.1 151.7h50.1M200.3 141.5v5"/>
<path d="M200.3 146.7v5M200.3 151.8v5.1M200.3 157v5M14.2 162.2v5M14.2 167.4v5M14.2 172.6v5M14.2 177.8v5M14.3 162.1h15.8M14.3 167.3h15.8M14.3 172.5h15.8M14.3 177.7h15.8M30.2 162.2v5"/>
<path d="M30.2 167.4v5M30.2 172.6v5M30.2 177.8v5M30.3 162.1h17M30.3 167.3h17M30.3 172.5h17M30.3 177.7h17M47.4 162.2v5M47.4 167.4v5M47.4 172.6v5M47.4 177.8v5M47.5 162.1h86.5"/>
<path d="M47.5 167.3h86.5M47.5 172.5h86.5M47.5 177.7h86.5M134.1 162.2v5M134.1 167.4v5M134.1 172.6v5M134.1 177.8v5M134.2 162.1h7.7M134.2 167.3h7.7M134.2 172.5h7.7M134.2 177.7h7.7M142 162.2v5"/>
<path d="M142 167.4v5M142 172.6v5M142 177.8v5M142.1 162.1h7.8M142.1 167.3h7.8M142.1 172.5h7.8M142.1 177.7h7.8M150 162.2v5M150 167.4v5M150 172.6v5M150 177.8v5M150.1 162.1h50.1"/>
<path d="M150.1 172.5h50.1M200.3 162.2v5M200.3 167.4v5M200.3 172.6v5M200.3 177.8v5M14.2 182.9v5.1M14.2 188.2v5M14.2 193.3v5.1M14.2 198.5v5M14.3 182.9h15.8M14.3 188.1h15.8M14.3 193.2h15.8"/>
<path d="M14.3 198.5h15.8M30.2 182.9v5.1M30.2 188.2v5M30.2 193.3v5.1M30.2 198.5v5M30.3 182.9h17M30.3 188.1h17M30.3 193.2h17M30.3 198.5h17M47.4 182.9v5.1M47.4 188.2v5M47.4 193.3v5.1"/>
<path d="M47.4 198.5v5M47.5 182.9h86.5M47.5 188.1h86.5M47.5 193.2h86.5M47.5 198.5h86.5M134.1 182.9v5.1M134.1 188.2v5M134.1 193.3v5.1M134.1 198.5v5M134.2 182.9h7.7M134.2 188.1h7.7M134.2 193.2h7.7"/>
<path d="M134.2 198.5h7.7M142 182.9v5.1M142 188.2v5M142 193.3v5.1M142 198.5v5M142.1 182.9h7.8M142.1 188.1h7.8M142.1 193.2h7.8M142.1 198.5h7.8M150 182.9v5.1M150 188.2v5M150 193.3v5.1"/>
<path d="M150 198.5v5M150.1 182.9h50.1M200.3 182.9v5.1M200.3 188.2v5M200.3 193.3v5.1M200.3 198.5v5M14.2 203.7v5M14.2 208.9v41.9M14.3 203.6h15.8M14.3 208.8h15.8M30.2 203.7v5M30.3 203.6h17"/>
<path d="M30.3 208.8h17M47.4 203.7v5M47.5 203.6h86.5M47.5 208.8h86.5M134.1 203.7v5M134.2 203.6h7.7M134.2 208.8h7.7M142 203.7v5M142.1 203.6h7.8M142.1 208.8h7.8M150 203.7v5M200.3 203.7v5"/>
<path d="M200.3 208.9v41.9M14.2 251v9.9M14.3 250.9h45.4M59.8 251v9.9M59.9 250.9h61.7M121.7 251v9.9M121.8 250.9h78.4M200.3 251v9.9M14.3 261h45.4M59.9 261h61.7M121.8 261h78.4"/>
</g>
<path d="M12.1 110.3v3.7" fill="none" stroke="#000" stroke-width=".25"/>
<path d="M15.7 225.5h3.7l-1.8 3.7z" fill="#fff"/>
<path d="M15.7 225.5h3.7l-1.8 3.7z" fill="none" stroke="#000" stroke-width=".26"/>
<path d="M59.6 225.5h3.7l-1.8 3.7z" fill="#fff"/>
<path d="M59.6 225.5h3.7l-1.8 3.7z" fill="none" stroke="#000" stroke-width=".26"/>
<text font-size="5.6" x="60.8" y="15.2">System Requirements Document</text>
<g font-size="4.2">
<text x="15.2" y="260">Frame 1 of 88</text>
<text x="60.8" y="260">REV</text>
</g>
<g font-size="3.5">
<text x="15.2" y="28.8">Feature Name:</text>
<text x="115.6" y="28.8">Feature ID:</text>
<text x="15.2" y="32.9">Considerate Prompts</text>
<text x="115.6" y="32.9">F001149</text>
<text x="15.2" y="39">LET</text>
<text x="15.2" y="44.2">FR</text>
<text x="15.2" y="49.4">LET</text>
<text x="15.2" y="54.6">FR</text>
<text x="18.5" y="59.8">Date</text>
<text x="31.3" y="59.8">LET</text>
<text x="41" y="59.8">FR</text>
<text x="83.1" y="59.8">Revisions</text>
<text x="135.1" y="59.8">DR</text>
<text x="143" y="59.8">CK</text>
<text x="151" y="59.7">Reference:</text>
<text x="151" y="70.1">Prepared/Approved By:</text>
<text x="151" y="74.2">Nigar Sultana/ Anthony</text>
<text x="151" y="78.2">D’Amato</text>
<text x="151" y="82.4">Checked By:</text>
<text x="174.8" y="82.4">Detailed By:</text>
<text x="156.1" y="92.8">Concurrence/Approval</text>
<text x="165.4" y="96.9">Signatures:</text>
<text x="15.2" y="216.2">STANDARD NOTES:</text>
<text x="15.2" y="220.2">FOR CURRENT RELEASE STATUS, SEE THE WERS ENGINEERING NOTICE.</text>
<text x="15.2" y="232.4">CROSS FUNCTIONAL TEAMS DEVELOPING THE PRODUCT. THESE, AND ADDITIONAL CRITICAL</text>
<text x="20.1" y="228.3">CONTROL ITEM – THE</text>
<text x="63.8" y="228.3">ALSO IDENTIFIES CRITICAL CHARACTERISTICS DESIGNATED BY THE</text>
<text x="15.2" y="236.5">CHARACTERISTICS IDENTIFIED BY PROCESS REVIEWS, MUST APPEAR ON THE CONTROL PLANS</text>
<text x="15.2" y="240.5">ACCORDING TO ISO/TS 16949. THESE CONTROL PLANS REQUIRE PRODUCT ENGINEERING APPROVAL.</text>
</g>
<g font-size="3.2">
<text x="151.5" y="102.8">Design Engineering Supervisor</text>
<text x="162.7" y="106.6">Anthony D‘Amato</text>
<text x="153.2" y="113.2">Design Engineering Manager</text>
<text x="163.8" y="116.9">Dante Crockett</text>
<text x="151.5" y="129.1">Other Approvals/Concurrences</text>
<text x="165" y="132.7">(as required):</text>
</g>
<text font-size="2.8" x="95.2" y="276.1">Page 1 of88</text>
</svg>
